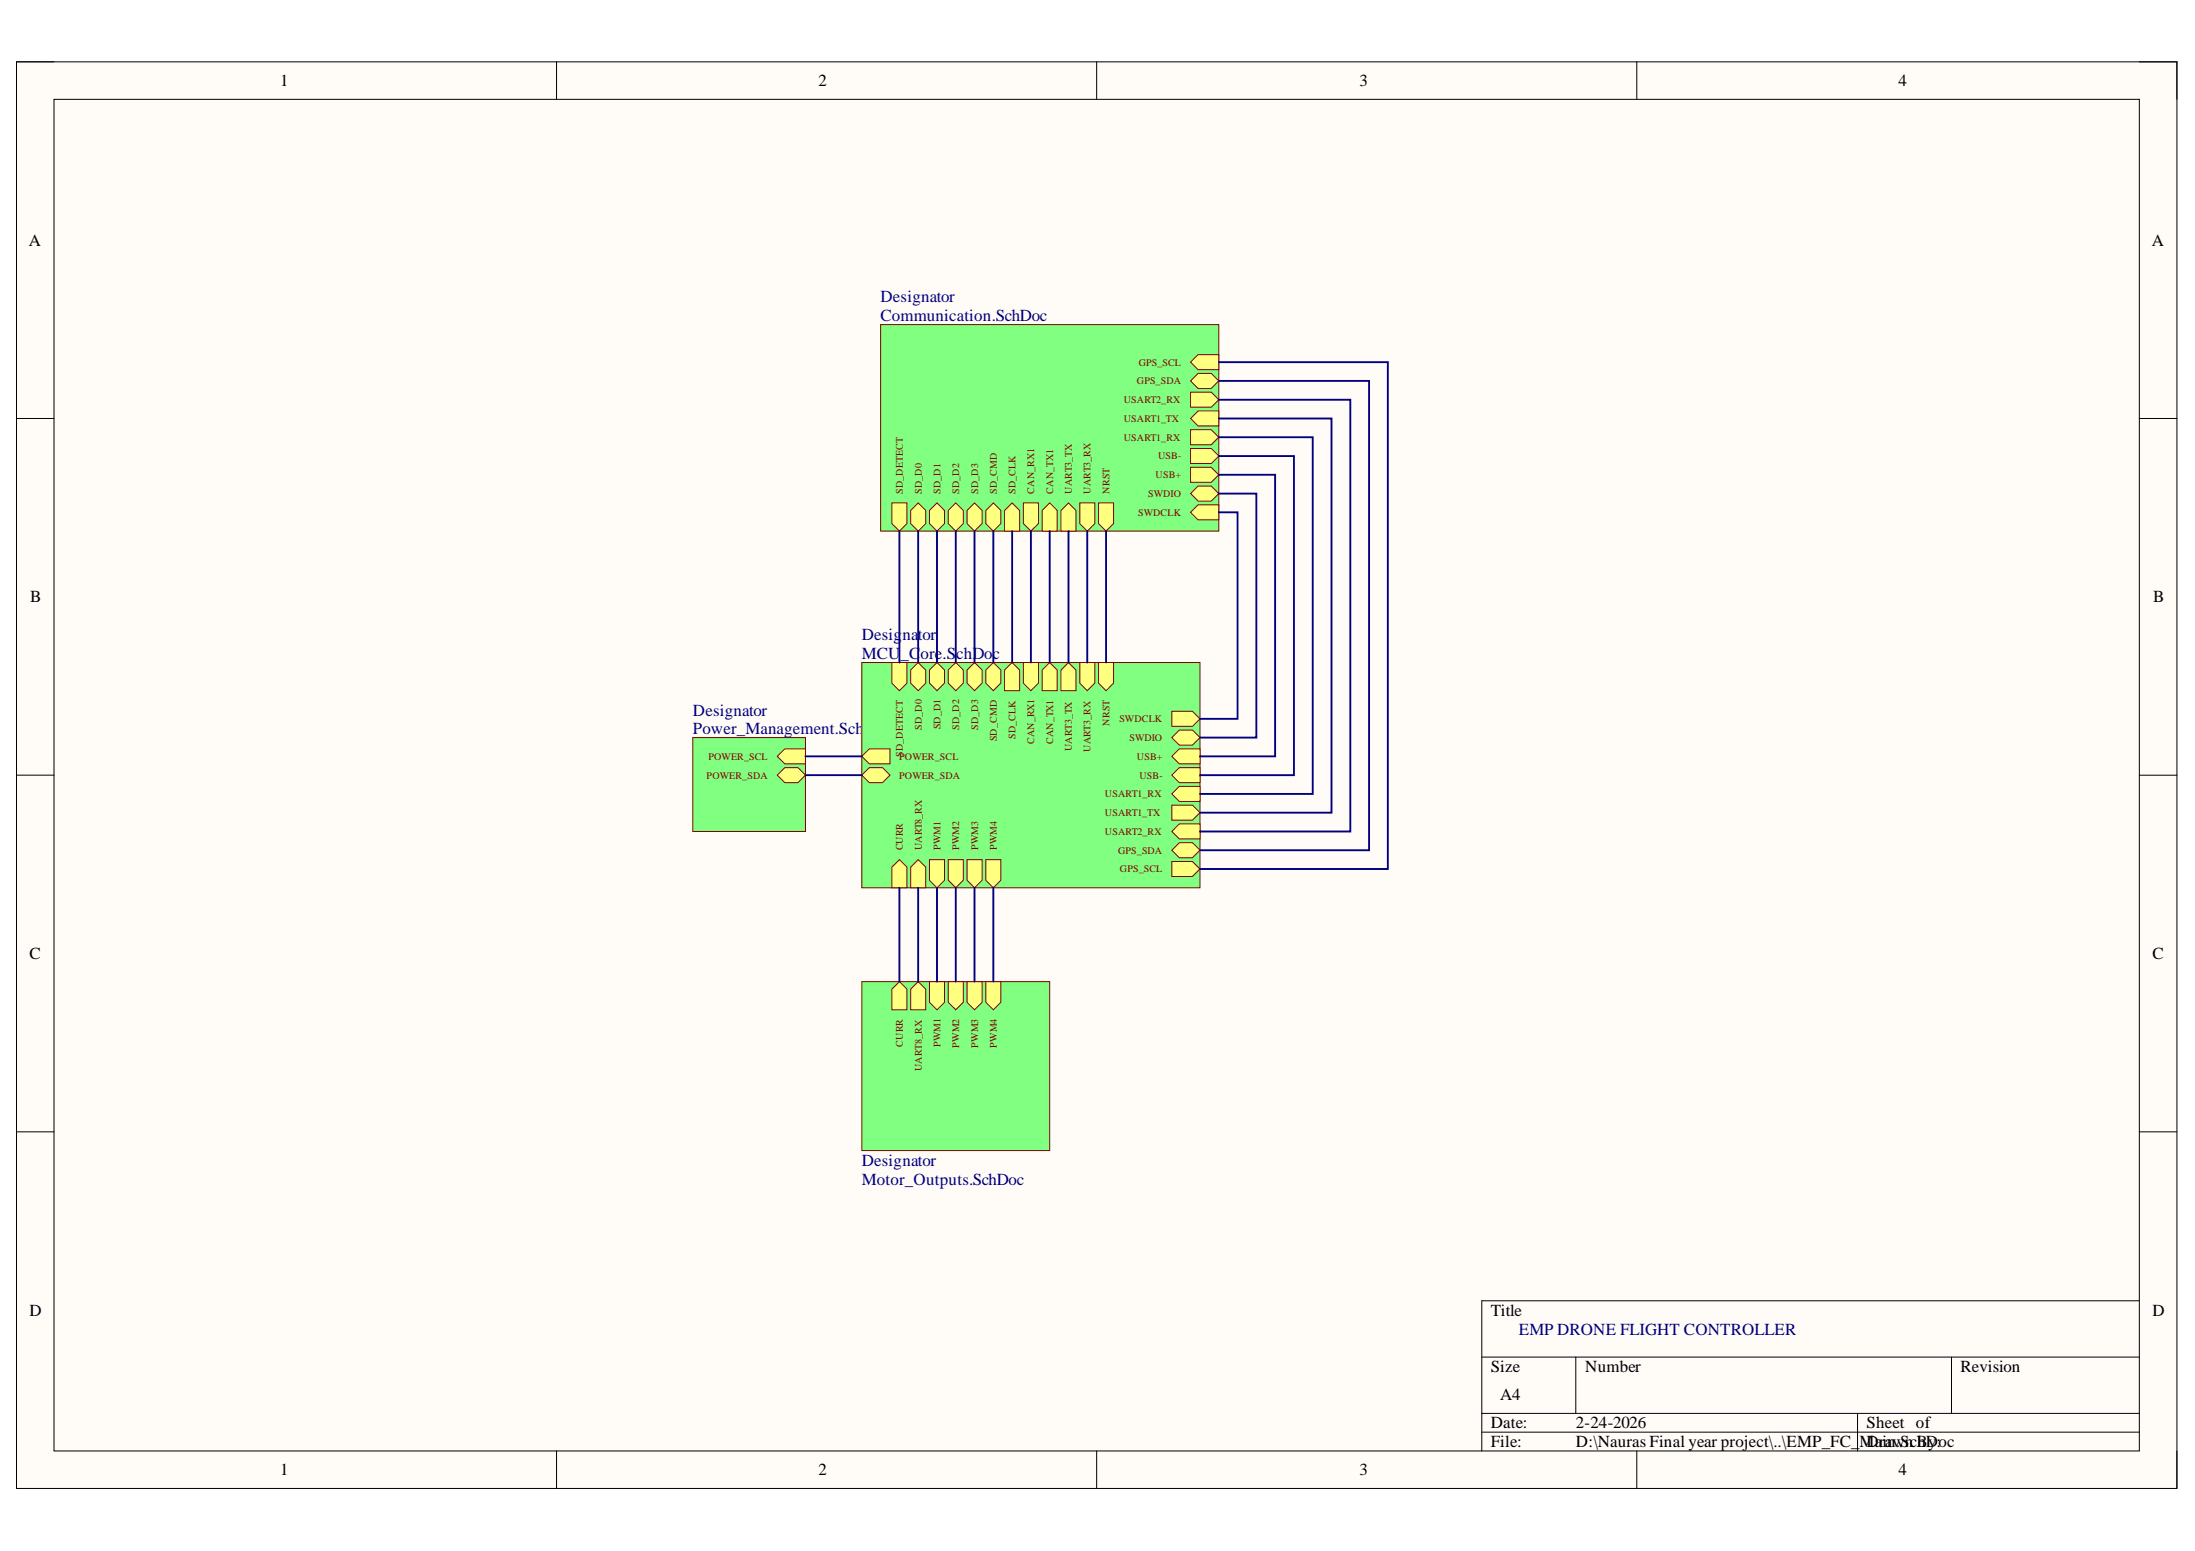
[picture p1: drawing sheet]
<svg xmlns="http://www.w3.org/2000/svg" width="297mm" height="210mm" viewBox="0 0 297 210" stroke-linecap="round" stroke-linejoin="round" font-family="sans-serif">
<path d="M2.2 8.4h292.4v193h-292.4z" fill-rule="evenodd" fill="#fffcf8"/>
<path d="M2.2 8.4h292.4v193h-292.4z" fill="none" stroke="#000" stroke-width=".14"/>
<path d="M7.3 13.4h282.2v183h-282.2z" fill-rule="evenodd" fill="#fffcf8"/>
<g fill="none" stroke="#000" stroke-width=".14">
<path d="M2.2 8.4h5.1M7.3 13.4h282.2v183h-282.2zM75.3 8.4v5M148.4 8.4v5M221.5 8.4v5M289.5 8.4h5.1v5M2.2 56.6h5.1M289.5 56.6h5.1M2.2 104.9h5.1M289.5 104.9h5.1M2.2 153.2h5.1M289.5 153.2h5.1"/>
<path d="M289.5 176h-89v20.4M75.3 196.4v5M148.4 196.4v5M200.5 183.7h89M200.5 191.3h89M200.5 193.8h89M213.2 183.7v7.6M221.5 196.4v5M251.4 191.3v5.1M264.1 183.7v7.6M294.6 196.4v5"/>
</g>
<path d="M93.7 99.8h15.3v12.7h-15.3z" fill-rule="evenodd" fill="#80ff80"/>
<path d="M93.7 99.8h15.3v12.7h-15.3z" fill="none" stroke="#800000" stroke-width=".14"/>
<path d="M105.2 102.4l1-1.1h2.8v2.1h-2.8z" fill-rule="evenodd" fill="#ffff80"/>
<path d="M105.2 102.4l1-1.1h2.8v2.1h-2.8z" fill="none" stroke="#800000" stroke-width=".14"/>
<path d="M105.2 104.9l1-1h1.8l1 1-1 1h-1.8z" fill-rule="evenodd" fill="#ffff80"/>
<path d="M105.2 104.9l1-1h1.8l1 1-1 1h-1.8z" fill="none" stroke="#800000" stroke-width=".14"/>
<path d="M116.6 89.7h45.8v30.4h-45.8z" fill-rule="evenodd" fill="#80ff80"/>
<path d="M116.6 89.7h45.8v30.4h-45.8z" fill="none" stroke="#800000" stroke-width=".14"/>
<path d="M133.4 116.3h2v2.8l-1 1-1-1z" fill-rule="evenodd" fill="#ffff80"/>
<path d="M133.4 116.3h2v2.8l-1 1-1-1z" fill="none" stroke="#800000" stroke-width=".14"/>
<path d="M120.7 117.4l1-1.1 1 1.1v2.7h-2z" fill-rule="evenodd" fill="#ffff80"/>
<path d="M120.7 117.4l1-1.1 1 1.1v2.7h-2z" fill="none" stroke="#800000" stroke-width=".14"/>
<path d="M123.2 117.4l1.1-1.1 1 1.1v2.7h-2.1z" fill-rule="evenodd" fill="#ffff80"/>
<path d="M123.2 117.4l1.1-1.1 1 1.1v2.7h-2.1z" fill="none" stroke="#800000" stroke-width=".14"/>
<path d="M125.8 116.3h2v2.8l-1 1-1-1z" fill-rule="evenodd" fill="#ffff80"/>
<path d="M125.8 116.3h2v2.8l-1 1-1-1z" fill="none" stroke="#800000" stroke-width=".14"/>
<path d="M128.3 116.3h2.1v2.8l-1.1 1-1-1z" fill-rule="evenodd" fill="#ffff80"/>
<path d="M128.3 116.3h2.1v2.8l-1.1 1-1-1z" fill="none" stroke="#800000" stroke-width=".14"/>
<path d="M130.9 116.3h2v2.8l-1 1-1-1z" fill-rule="evenodd" fill="#ffff80"/>
<path d="M130.9 116.3h2v2.8l-1 1-1-1z" fill="none" stroke="#800000" stroke-width=".14"/>
<path d="M148.7 89.7h2v2.8l-1 1-1-1z" fill-rule="evenodd" fill="#ffff80"/>
<path d="M148.7 89.7h2v2.8l-1 1-1-1z" fill="none" stroke="#800000" stroke-width=".14"/>
<path d="M146.1 89.7h2.1v2.8l-1.1 1-1-1z" fill-rule="evenodd" fill="#ffff80"/>
<path d="M146.1 89.7h2.1v2.8l-1.1 1-1-1z" fill="none" stroke="#800000" stroke-width=".14"/>
<path d="M143.6 90.7l1-1 1 1v2.8h-2z" fill-rule="evenodd" fill="#ffff80"/>
<path d="M143.6 90.7l1-1 1 1v2.8h-2z" fill="none" stroke="#800000" stroke-width=".14"/>
<path d="M141 90.7l1.1-1 1 1v2.8h-2.1z" fill-rule="evenodd" fill="#ffff80"/>
<path d="M141 90.7l1.1-1 1 1v2.8h-2.1z" fill="none" stroke="#800000" stroke-width=".14"/>
<path d="M138.5 89.7h2v2.8l-1 1-1-1z" fill-rule="evenodd" fill="#ffff80"/>
<path d="M138.5 89.7h2v2.8l-1 1-1-1z" fill="none" stroke="#800000" stroke-width=".14"/>
<path d="M133.4 90.7l1-1 1 1v1.8l-1 1-1-1z" fill-rule="evenodd" fill="#ffff80"/>
<path d="M133.4 90.7l1-1 1 1v1.8l-1 1-1-1z" fill="none" stroke="#800000" stroke-width=".14"/>
<path d="M135.9 90.7l1.1-1 1 1v2.8h-2.1z" fill-rule="evenodd" fill="#ffff80"/>
<path d="M135.9 90.7l1.1-1 1 1v2.8h-2.1z" fill="none" stroke="#800000" stroke-width=".14"/>
<path d="M130.9 90.7l1-1 1 1v1.8l-1 1-1-1z" fill-rule="evenodd" fill="#ffff80"/>
<path d="M130.9 90.7l1-1 1 1v1.8l-1 1-1-1z" fill="none" stroke="#800000" stroke-width=".14"/>
<path d="M128.3 90.7l1-1 1.1 1v1.8l-1.1 1-1-1z" fill-rule="evenodd" fill="#ffff80"/>
<path d="M128.3 90.7l1-1 1.1 1v1.8l-1.1 1-1-1z" fill="none" stroke="#800000" stroke-width=".14"/>
<path d="M125.8 90.7l1-1 1 1v1.8l-1 1-1-1z" fill-rule="evenodd" fill="#ffff80"/>
<path d="M125.8 90.7l1-1 1 1v1.8l-1 1-1-1z" fill="none" stroke="#800000" stroke-width=".14"/>
<path d="M123.2 90.7l1.1-1 1 1v1.8l-1 1-1.1-1z" fill-rule="evenodd" fill="#ffff80"/>
<path d="M123.2 90.7l1.1-1 1 1v1.8l-1 1-1.1-1z" fill="none" stroke="#800000" stroke-width=".14"/>
<path d="M116.6 102.4l1-1.1h2.8v2.1h-2.8z" fill-rule="evenodd" fill="#ffff80"/>
<path d="M116.6 102.4l1-1.1h2.8v2.1h-2.8z" fill="none" stroke="#800000" stroke-width=".14"/>
<path d="M116.6 104.9l1-1h1.8l1 1-1 1h-1.8z" fill-rule="evenodd" fill="#ffff80"/>
<path d="M116.6 104.9l1-1h1.8l1 1-1 1h-1.8z" fill="none" stroke="#800000" stroke-width=".14"/>
<path d="M158.6 96.3h2.8l1 1-1 1h-2.8z" fill-rule="evenodd" fill="#ffff80"/>
<path d="M158.6 96.3h2.8l1 1-1 1h-2.8z" fill="none" stroke="#800000" stroke-width=".14"/>
<path d="M158.6 99.8l1-1h1.8l1 1-1 1h-1.8z" fill-rule="evenodd" fill="#ffff80"/>
<path d="M158.6 99.8l1-1h1.8l1 1-1 1h-1.8z" fill="none" stroke="#800000" stroke-width=".14"/>
<path d="M158.6 102.4l1-1.1h2.8v2.1h-2.8z" fill-rule="evenodd" fill="#ffff80"/>
<path d="M158.6 102.4l1-1.1h2.8v2.1h-2.8z" fill="none" stroke="#800000" stroke-width=".14"/>
<path d="M159.6 103.9h2.8v2h-2.8l-1-1z" fill-rule="evenodd" fill="#ffff80"/>
<path d="M159.6 103.9h2.8v2h-2.8l-1-1z" fill="none" stroke="#800000" stroke-width=".14"/>
<path d="M158.6 107.4l1-1h2.8v2.1h-2.8z" fill-rule="evenodd" fill="#ffff80"/>
<path d="M158.6 107.4l1-1h2.8v2.1h-2.8z" fill="none" stroke="#800000" stroke-width=".14"/>
<path d="M158.6 109h2.8l1 1-1 1h-2.8z" fill-rule="evenodd" fill="#ffff80"/>
<path d="M158.6 109h2.8l1 1-1 1h-2.8z" fill="none" stroke="#800000" stroke-width=".14"/>
<path d="M159.6 111.5h2.8v2h-2.8l-1-1z" fill-rule="evenodd" fill="#ffff80"/>
<path d="M159.6 111.5h2.8v2h-2.8l-1-1z" fill="none" stroke="#800000" stroke-width=".14"/>
<path d="M158.6 115.1l1-1.1h1.8l1 1.1-1 1h-1.8z" fill-rule="evenodd" fill="#ffff80"/>
<path d="M158.6 115.1l1-1.1h1.8l1 1.1-1 1h-1.8z" fill="none" stroke="#800000" stroke-width=".14"/>
<path d="M158.6 116.6h2.8l1 1-1 1h-2.8z" fill-rule="evenodd" fill="#ffff80"/>
<path d="M158.6 116.6h2.8l1 1-1 1h-2.8z" fill="none" stroke="#800000" stroke-width=".14"/>
<path d="M120.7 89.7h2v2.8l-1 1-1-1z" fill-rule="evenodd" fill="#ffff80"/>
<path d="M120.7 89.7h2v2.8l-1 1-1-1z" fill="none" stroke="#800000" stroke-width=".14"/>
<path d="M119.2 43.9h45.7v28h-45.7z" fill-rule="evenodd" fill="#80ff80"/>
<path d="M119.2 43.9h45.7v28h-45.7z" fill="none" stroke="#800000" stroke-width=".14"/>
<path d="M123.2 69.1l1.1-1 1 1v1.8l-1 1-1.1-1z" fill-rule="evenodd" fill="#ffff80"/>
<path d="M123.2 69.1l1.1-1 1 1v1.8l-1 1-1.1-1z" fill="none" stroke="#800000" stroke-width=".14"/>
<path d="M125.8 69.1l1-1 1 1v1.8l-1 1-1-1z" fill-rule="evenodd" fill="#ffff80"/>
<path d="M125.8 69.1l1-1 1 1v1.8l-1 1-1-1z" fill="none" stroke="#800000" stroke-width=".14"/>
<path d="M128.3 69.1l1-1 1.1 1v1.8l-1.1 1-1-1z" fill-rule="evenodd" fill="#ffff80"/>
<path d="M128.3 69.1l1-1 1.1 1v1.8l-1.1 1-1-1z" fill="none" stroke="#800000" stroke-width=".14"/>
<path d="M130.9 69.1l1-1 1 1v1.8l-1 1-1-1z" fill-rule="evenodd" fill="#ffff80"/>
<path d="M130.9 69.1l1-1 1 1v1.8l-1 1-1-1z" fill="none" stroke="#800000" stroke-width=".14"/>
<path d="M133.4 69.1l1-1 1 1v1.8l-1 1-1-1z" fill-rule="evenodd" fill="#ffff80"/>
<path d="M133.4 69.1l1-1 1 1v1.8l-1 1-1-1z" fill="none" stroke="#800000" stroke-width=".14"/>
<path d="M135.9 69.1l1.1-1 1 1v2.8h-2.1z" fill-rule="evenodd" fill="#ffff80"/>
<path d="M135.9 69.1l1.1-1 1 1v2.8h-2.1z" fill="none" stroke="#800000" stroke-width=".14"/>
<path d="M138.5 68.1h2v2.8l-1 1-1-1z" fill-rule="evenodd" fill="#ffff80"/>
<path d="M138.5 68.1h2v2.8l-1 1-1-1z" fill="none" stroke="#800000" stroke-width=".14"/>
<path d="M141 69.1l1.1-1 1 1v2.8h-2.1z" fill-rule="evenodd" fill="#ffff80"/>
<path d="M141 69.1l1.1-1 1 1v2.8h-2.1z" fill="none" stroke="#800000" stroke-width=".14"/>
<path d="M143.6 69.1l1-1 1 1v2.8h-2z" fill-rule="evenodd" fill="#ffff80"/>
<path d="M143.6 69.1l1-1 1 1v2.8h-2z" fill="none" stroke="#800000" stroke-width=".14"/>
<path d="M146.1 68.1h2.1v2.8l-1.1 1-1-1z" fill-rule="evenodd" fill="#ffff80"/>
<path d="M146.1 68.1h2.1v2.8l-1.1 1-1-1z" fill="none" stroke="#800000" stroke-width=".14"/>
<path d="M148.7 68.1h2v2.8l-1 1-1-1z" fill-rule="evenodd" fill="#ffff80"/>
<path d="M148.7 68.1h2v2.8l-1 1-1-1z" fill="none" stroke="#800000" stroke-width=".14"/>
<path d="M161.1 53.1h2.8l1 1-1 1h-2.8z" fill-rule="evenodd" fill="#ffff80"/>
<path d="M161.1 53.1h2.8l1 1-1 1h-2.8z" fill="none" stroke="#800000" stroke-width=".14"/>
<path d="M161.1 69.3l1-1h2.8v2h-2.8z" fill-rule="evenodd" fill="#ffff80"/>
<path d="M161.1 69.3l1-1h2.8v2h-2.8z" fill="none" stroke="#800000" stroke-width=".14"/>
<path d="M162.1 65.8h1.8l1 1-1 1h-1.8l-1-1z" fill-rule="evenodd" fill="#ffff80"/>
<path d="M162.1 65.8h1.8l1 1-1 1h-1.8l-1-1z" fill="none" stroke="#800000" stroke-width=".14"/>
<path d="M161.1 63.2h2.8l1 1.1-1 1h-2.8z" fill-rule="evenodd" fill="#ffff80"/>
<path d="M161.1 63.2h2.8l1 1.1-1 1h-2.8z" fill="none" stroke="#800000" stroke-width=".14"/>
<path d="M161.1 60.7h2.8l1 1-1 1h-2.8z" fill-rule="evenodd" fill="#ffff80"/>
<path d="M161.1 60.7h2.8l1 1-1 1h-2.8z" fill="none" stroke="#800000" stroke-width=".14"/>
<path d="M161.1 58.2h2.8l1 1-1 1h-2.8z" fill-rule="evenodd" fill="#ffff80"/>
<path d="M161.1 58.2h2.8l1 1-1 1h-2.8z" fill="none" stroke="#800000" stroke-width=".14"/>
<path d="M161.1 56.6l1-1h2.8v2h-2.8z" fill-rule="evenodd" fill="#ffff80"/>
<path d="M161.1 56.6l1-1h2.8v2h-2.8z" fill="none" stroke="#800000" stroke-width=".14"/>
<path d="M161.1 51.6l1-1.1h1.8l1 1.1-1 1h-1.8z" fill-rule="evenodd" fill="#ffff80"/>
<path d="M161.1 51.6l1-1.1h1.8l1 1.1-1 1h-1.8z" fill="none" stroke="#800000" stroke-width=".14"/>
<path d="M162.1 48h2.8v2h-2.8l-1-1z" fill-rule="evenodd" fill="#ffff80"/>
<path d="M162.1 48h2.8v2h-2.8l-1-1z" fill="none" stroke="#800000" stroke-width=".14"/>
<path d="M120.7 68.1h2v2.8l-1 1-1-1z" fill-rule="evenodd" fill="#ffff80"/>
<path d="M120.7 68.1h2v2.8l-1 1-1-1z" fill="none" stroke="#800000" stroke-width=".14"/>
<path d="M116.6 132.8h25.5v22.9h-25.5z" fill-rule="evenodd" fill="#80ff80"/>
<path d="M116.6 132.8h25.5v22.9h-25.5z" fill="none" stroke="#800000" stroke-width=".14"/>
<path d="M133.4 132.8h2v2.8l-1 1.1-1-1.1z" fill-rule="evenodd" fill="#ffff80"/>
<path d="M133.4 132.8h2v2.8l-1 1.1-1-1.1z" fill="none" stroke="#800000" stroke-width=".14"/>
<path d="M120.7 133.9l1-1.1 1 1.1v2.8h-2z" fill-rule="evenodd" fill="#ffff80"/>
<path d="M120.7 133.9l1-1.1 1 1.1v2.8h-2z" fill="none" stroke="#800000" stroke-width=".14"/>
<path d="M123.2 133.9l1.1-1.1 1 1.1v2.8h-2.1z" fill-rule="evenodd" fill="#ffff80"/>
<path d="M123.2 133.9l1.1-1.1 1 1.1v2.8h-2.1z" fill="none" stroke="#800000" stroke-width=".14"/>
<path d="M125.8 132.8h2v2.8l-1 1.1-1-1.1z" fill-rule="evenodd" fill="#ffff80"/>
<path d="M125.8 132.8h2v2.8l-1 1.1-1-1.1z" fill="none" stroke="#800000" stroke-width=".14"/>
<path d="M128.3 132.8h2.1v2.8l-1.1 1.1-1-1.1z" fill-rule="evenodd" fill="#ffff80"/>
<path d="M128.3 132.8h2.1v2.8l-1.1 1.1-1-1.1z" fill="none" stroke="#800000" stroke-width=".14"/>
<path d="M130.9 132.8h2v2.8l-1 1.1-1-1.1z" fill-rule="evenodd" fill="#ffff80"/>
<path d="M130.9 132.8h2v2.8l-1 1.1-1-1.1z" fill="none" stroke="#800000" stroke-width=".14"/>
<g fill="none" stroke="#000080" stroke-width=".25">
<path d="M164.9 59.2h12.7v48.2h-15.2M164.9 56.6h15.3v53.4h-17.8M164.9 54.1h17.8v58.4h-20.3M164.9 51.6h20.4v63.5h-22.9M164.9 49h22.9v68.6h-25.4M121.7 71.9v17.8M124.3 71.9v17.8M126.8 71.9v17.8M129.3 71.9v17.8M131.9 71.9v17.8M134.4 71.9v17.8M137 71.9v17.8"/>
<path d="M139.5 71.9v17.8M142.1 71.9v17.8M144.6 71.9v17.8M147.1 71.9v17.8M149.7 71.9v17.8M164.9 69.3h2.6v28h-5.1M164.9 66.8h5.1v33h-7.6M164.9 64.3h7.7v38.1h-10.2M164.9 61.7h10.2v43.2h-12.7M109 104.9h7.6M109 102.4h7.6M121.7 120.1v12.7"/>
<path d="M124.3 120.1v12.7M126.8 120.1v12.7M129.3 120.1v12.7M131.9 120.1v12.7M134.4 120.1v12.7"/>
</g>
<g font-size="2.3">
<text x="37.9" y="11.7">1</text>
<text x="110.8" y="11.7">2</text>
<text x="184" y="11.7">3</text>
<text x="256.9" y="11.7">4</text>
<text x="3.9" y="33.3">A</text>
<text x="291.2" y="33.3">A</text>
<text x="4.1" y="81.5">B</text>
<text x="291.4" y="81.5">B</text>
<text x="4" y="129.8">C</text>
<text x="291.3" y="129.8">C</text>
<text x="4" y="178.1">D</text>
<text x="201.7" y="178.1">Title</text>
<text x="291.3" y="178.1">D</text>
<text x="201.7" y="185.7">Size</text>
<text x="214.5" y="185.7">Number</text>
<text x="265.3" y="185.7">Revision</text>
<text x="203" y="189.5">A4</text>
<text x="201.7" y="193.3">Date:</text>
<text x="201.7" y="195.9">File:</text>
<text x="213.3" y="193.3">2-24-2026</text>
<text x="213.3" y="195.9">D:\Nauras Final year project\..\EMP_FC_</text>
<text x="251.7" y="195.9">Main.SchDoc</text>
<text x="252.6" y="193.3">Sheet of</text>
<text x="252.6" y="195.9">Drawn By:</text>
<text x="37.9" y="199.7">1</text>
<text x="110.8" y="199.7">2</text>
<text x="184" y="199.7">3</text>
<text x="256.9" y="199.7">4</text>
</g>
<g font-size="2.3" fill="#000080">
<text x="119.1" y="40.9">Designator</text>
<text x="119.1" y="43.5">Communication.SchDoc</text>
<text x="116.6" y="86.6">Desig</text>
<text x="116.6" y="89.2">MCU</text>
<text x="121.9" y="89.2">_Core.SchDoc</text>
<text x="122.1" y="86.6">nat</text>
<text x="124.8" y="86.6">or</text>
<text x="93.8" y="96.8">Designator</text>
<text x="93.8" y="99.4">Power_Management.Sch</text>
<text x="116.9" y="99.4">Doc</text>
<text x="116.6" y="157.8">Designator</text>
<text x="116.6" y="160.3">Motor_Outputs.SchDoc</text>
<text x="205.5" y="180.6">EMP DRONE FLIGHT CONTROLLER</text>
</g>
<g font-size="1.4" fill="#800000">
<text x="153.8" y="52">GPS_SDA</text>
<text x="154.1" y="49.5">GPS_SCL</text>
<text x="152.1" y="54.6">USART2_RX</text>
<text x="152.1" y="59.6">USART1_RX</text>
<text x="152.1" y="57.1">USART1_TX</text>
<text x="156.4" y="64.7">USB+</text>
<text x="156.7" y="62.2">USB-</text>
<text x="122.2" y="66.8" transform="rotate(-90 122.2 66.8)">SD_DETECT</text>
<text x="124.7" y="66.8" transform="rotate(-90 124.7 66.8)">SD_D0</text>
<text x="127.3" y="66.8" transform="rotate(-90 127.3 66.8)">SD_D1</text>
<text x="129.8" y="66.8" transform="rotate(-90 129.8 66.8)">SD_D2</text>
<text x="132.4" y="66.8" transform="rotate(-90 132.4 66.8)">SD_D3</text>
<text x="134.9" y="66.8" transform="rotate(-90 134.9 66.8)">SD_CMD</text>
<text x="137.4" y="66.8" transform="rotate(-90 137.4 66.8)">SD_CLK</text>
<text x="140" y="66.8" transform="rotate(-90 140 66.8)">CAN_RX1</text>
<text x="142.5" y="66.8" transform="rotate(-90 142.5 66.8)">CAN_TX1</text>
<text x="145" y="66.8" transform="rotate(-90 145 66.8)">UART3_TX</text>
<text x="147.6" y="66.8" transform="rotate(-90 147.6 66.8)">UART3_RX</text>
<text x="150.1" y="66.8" transform="rotate(-90 150.1 66.8)">NRST</text>
<text x="154" y="69.9">SWDCLK</text>
<text x="155.4" y="67.2">SWDIO</text>
<text x="124.7" y="98.8" transform="rotate(-90 124.7 98.8)">SD_D0</text>
<text x="127.3" y="98.7" transform="rotate(-90 127.3 98.7)">SD_D1</text>
<text x="129.8" y="98.8" transform="rotate(-90 129.8 98.8)">SD_D2</text>
<text x="132.4" y="98.8" transform="rotate(-90 132.4 98.8)">SD_D3</text>
<text x="134.9" y="100.3" transform="rotate(-90 134.9 100.3)">SD_CMD</text>
<text x="137.4" y="100" transform="rotate(-90 137.4 100)">SD_CLK</text>
<text x="140" y="100.7" transform="rotate(-90 140 100.7)">CAN_RX1</text>
<text x="142.5" y="100.7" transform="rotate(-90 142.5 100.7)">CAN_TX1</text>
<text x="145" y="101.7" transform="rotate(-90 145 101.7)">UART3_TX</text>
<text x="147.6" y="101.7" transform="rotate(-90 147.6 101.7)">UART3_RX</text>
<text x="150.1" y="98.2" transform="rotate(-90 150.1 98.2)">NRST</text>
<text x="151.5" y="97.8">SWDCLK</text>
<text x="152.8" y="100.3">SWDIO</text>
<text x="95.6" y="105.4">POWER_SDA</text>
<text x="95.9" y="102.8">POWER_SCL</text>
<text x="121.7" y="102.8">POWER_SCL</text>
<text x="121.7" y="105.4">POWER_SDA</text>
<text x="122.2" y="102.4" transform="rotate(-90 122.2 102.4)">SD_DETECT</text>
<text x="149.5" y="107.9">USART1_RX</text>
<text x="153.8" y="102.8">USB+</text>
<text x="154.2" y="105.4">USB-</text>
<text x="149.5" y="110.4">USART1_TX</text>
<text x="149.5" y="113">USART2_RX</text>
<text x="122.2" y="115.1" transform="rotate(-90 122.2 115.1)">CURR</text>
<text x="124.7" y="115.1" transform="rotate(-90 124.7 115.1)">UART8_RX</text>
<text x="127.3" y="115.1" transform="rotate(-90 127.3 115.1)">PWM1</text>
<text x="129.8" y="115.1" transform="rotate(-90 129.8 115.1)">PWM2</text>
<text x="132.4" y="115.1" transform="rotate(-90 132.4 115.1)">PWM3</text>
<text x="134.9" y="115.1" transform="rotate(-90 134.9 115.1)">PWM4</text>
<text x="151.3" y="115.5">GPS_SDA</text>
<text x="151.6" y="118.1">GPS_SCL</text>
<text x="122.2" y="141.7" transform="rotate(-90 122.2 141.7)">CURR</text>
<text x="127.3" y="141.7" transform="rotate(-90 127.3 141.7)">PWM1</text>
<text x="129.8" y="141.8" transform="rotate(-90 129.8 141.8)">PWM2</text>
<text x="132.4" y="141.8" transform="rotate(-90 132.4 141.8)">PWM3</text>
<text x="134.9" y="141.8" transform="rotate(-90 134.9 141.8)">PWM4</text>
<text x="124.7" y="145" transform="rotate(-90 124.7 145)">UART8_RX</text>
</g>
</svg>
